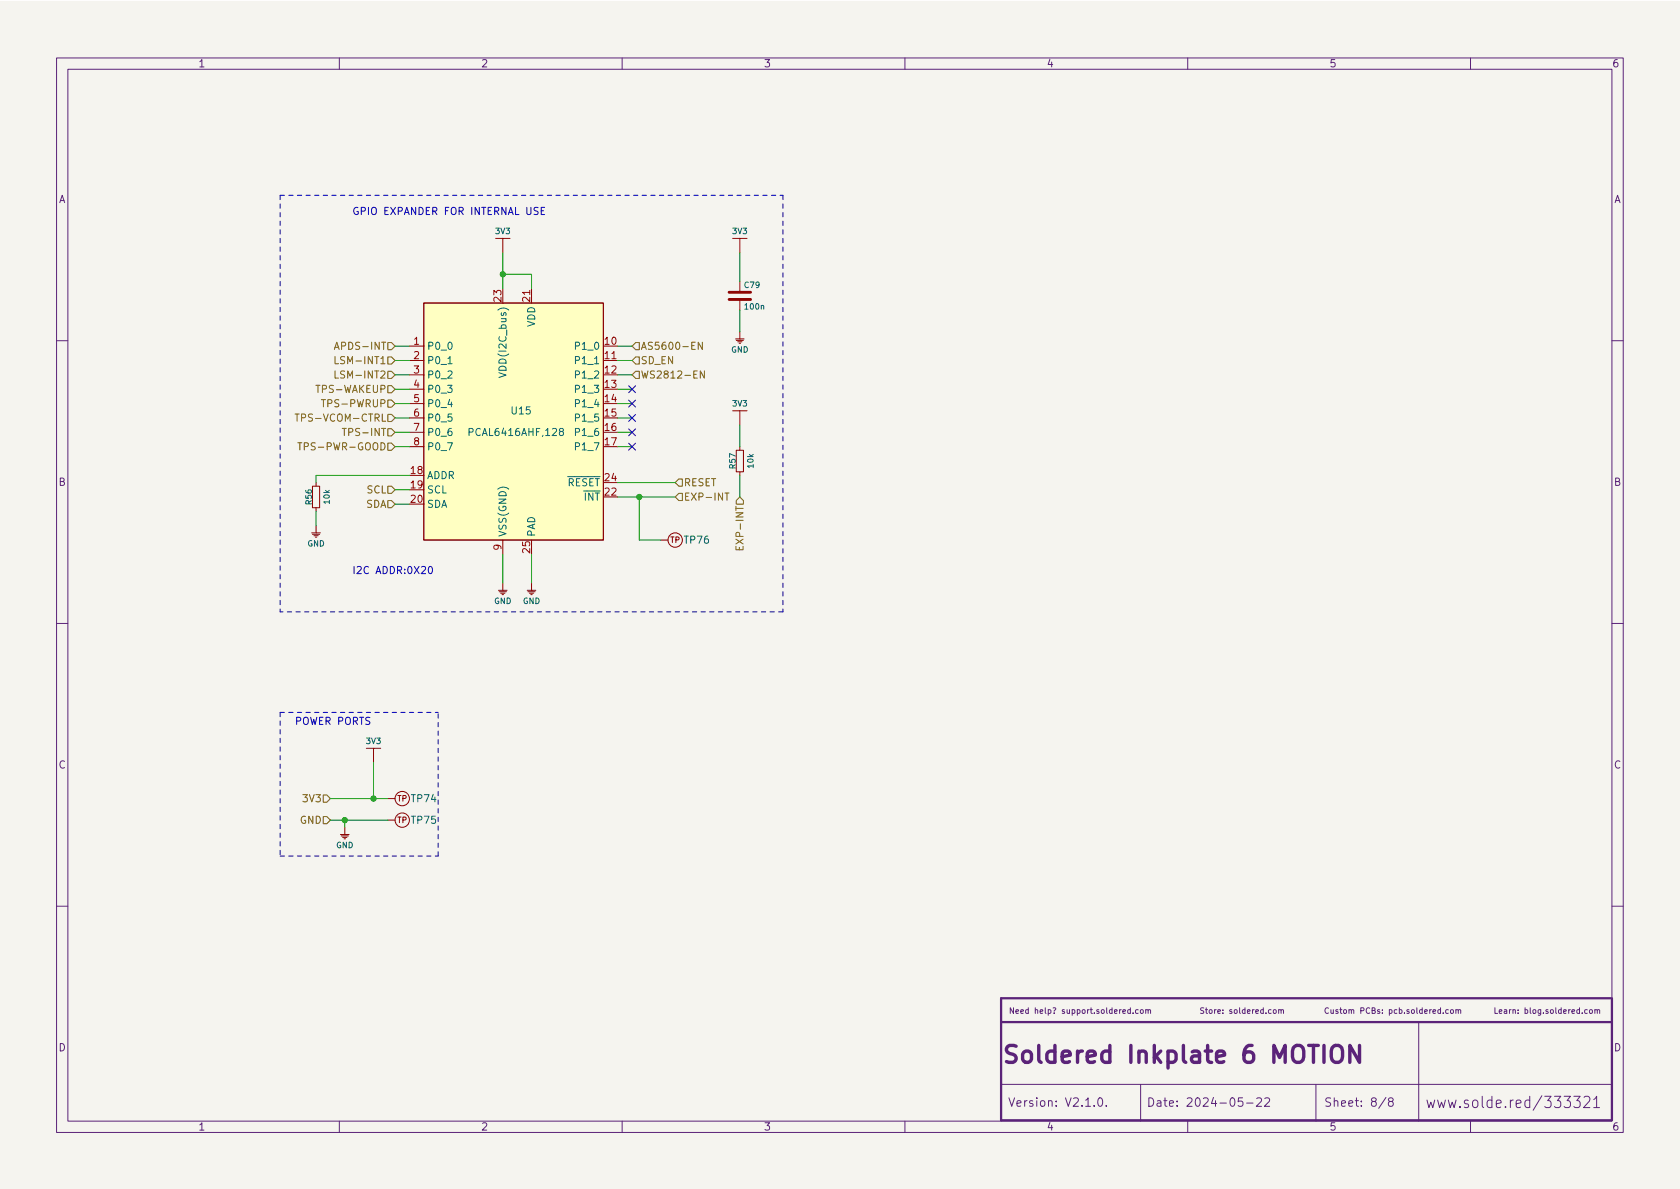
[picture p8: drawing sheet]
<svg xmlns="http://www.w3.org/2000/svg" width="297mm" height="210mm" viewBox="0 0 297 210" stroke-linecap="round" stroke-linejoin="round" font-family="sans-serif">
<path d="M0 .2h297v210.1h-297z" fill="#f5f4ef" stroke="#f5f4ef" stroke-width=".18"/>
<g fill="none" stroke="#5b2379" stroke-width=".18">
<path d="M10 10.2h277v190.1h-277zM12 12.2h273v186.1h-273zM60 10.2v2M110 10.2v2M160 10.2v2M210 10.2v2M260 10.2v2M10 60.2h2M285 60.2h2M10 110.2h2M285 110.2h2M10 160.2h2"/>
<path d="M199.9 178.6l-.3-.1-.2 .2 .1 .5h.4M199.9 178.2v1M200.3 179.1v.1M201.2 178.6l-.2-.1-.2 .2 .1 .5h.3M201.7 178.6l.3-.1 .1 .2v.3l-.1 .2-.4-.2zM202.6 178.6h.4v.6M202.6 178.5v.7M203 178.7l.1-.2 .3 .1v.6M225.2 178.6l.1-.1 .3 .1v.6l-.4-.1zM226.1 178.6h.4v.6M226.1 178.5v.7M226.5 178.7l.1-.2 .3 .1v.6"/>
<path d="M234.9 178.3a.44 .44 0 0 0-.6 .4 .44 .44 0 0 0 .6 .4M235.3 178.5l.1 .7 .3-.1M235.7 178.5v.7M236.6 178.6l-.3-.1-.1 .2v.1l.4 .1v.3h-.4M236.9 178.5h.4M237 178.2v.9l.3 .1M237.6 178.6l.3-.1 .2 .2v.3l-.2 .2-.3-.2zM238.5 178.6h.4v.6M238.5 178.5v.7M238.9 178.7l.2-.2 .2 .1 .1 .6M240.6 178.7h.5v-.4l-.5-.1v1M242.2 178.3a.44 .44 0 0 0-.7 .4 .44 .44 0 0 0 .7 .4"/>
<path d="M242.6 178.7l.4-.1 .1-.3-.5-.1v1h.4l.2-.3-.3-.2M243.9 178.6l-.2-.1-.1 .2v.1l.3 .1v.3h-.3M244.4 179.1v.1M244.4 178.6v.1M245.6 178.6l.3-.1 .2 .2-.1 .5h-.4M245.6 178.5v1M247 178.6l-.3-.1-.2 .2 .1 .5h.4M247.4 178.6l.3-.1 .2 .2-.1 .5h-.4M247.4 178.2v1M248.3 179.1v.1M249.1 178.6l-.2-.1-.2 .2 .1 .1 .3 .1v.3h-.4M249.6 178.6l.3-.1 .2 .2v.3l-.2 .2-.3-.2z"/>
<path d="M250.5 178.2v.9l.1 .1M251.5 178.6l-.3-.1-.2 .2 .1 .5h.4M251.5 178.2v1M251.9 178.9l.5-.1-.1-.2-.3-.1-.1 .2v.5h.4M252.8 178.5v.7M253.1 178.5l-.3 .2M253.4 178.9l.4-.1v-.2l-.3-.1-.1 .2v.5h.4M254.7 178.6l-.3-.1-.2 .2 .1 .5h.4M254.7 178.2v1M255.2 179.1v.1M256.1 178.6l-.3-.1-.2 .2 .1 .5h.4M256.5 178.6l.1-.1 .3 .1v.6l-.4-.1z"/>
<path d="M257.4 178.6h.4v.6M257.4 178.5v.7M257.8 178.7l.2-.2 .2 .1 .1 .6M280.6 178.6l-.2-.1-.2 .2 .1 .5h.3M281.1 178.6l.1-.1 .3 .1v.6l-.4-.1zM282 178.6h.4v.6M282 178.5v.7M282.4 178.7l.2-.2 .2 .1v.6M285 160.2h2M60 198.3v2M110 198.3v2M160 198.3v2"/>
<path d="M177 191.8h108M194.3 194.2l.2-.1a.81 .81 0 0 1 .5 .7 .81 .81 0 0 1-.3 .8h-.1a.81 .81 0 0 1-.6-.6 .81 .81 0 0 1 .3-.8zM195.6 195.5v.1M201.7 191.8v6.5M210 198.3v2M219.7 194.1h-.7l-.1 .7 .2-.1 .5 .1 .2 .2-.1 .5-.2 .1-.6-.1M220.4 195.1h1.2M222.2 194.3l.6-.2 .2 .2 .1 .3-1 1h1M223.6 194.3l.6-.2 .2 .2 .1 .3-.9 1h.9M232.7 191.8v6.5M245.1 194.1l-1.3 1.9M245.8 194.8l-.3-.3 .1-.2 .2-.2 .4 .1 .1 .2v.2l-.7 .2-.1 .3 .1 .4 .2 .1h.3l.2-.3v-.2l-.2-.3"/>
<path d="M250.8 180.7v17.6M260 198.3v2M270.5 194.6l-.5-.1-.4 .4v.6l.2 .3 .2 .1 .5-.1M270.5 193.9v2M272.6 193.8l-1.5 2.5M281.8 194.4l.5-.5v2M281.8 195.9h1"/>
</g>
<path d="M235.5 185.3a1.01 1.01 0 0 1 1.2-.4 1.01 1.01 0 0 1 .7 1v1a1 1 0 0 1-1 1 1 1 0 0 1-1-1v-1zM240.4 184.9v3l-1.7-3v3" fill="none" stroke="#5b2379" stroke-width=".6"/>
<path d="M284.8 176.5h-107.8v21.6h107.9M285 176.5v21.6M177 180.7h108" fill="none" stroke="#5b2379" stroke-width=".4"/>
<g fill="none" stroke="#840000" stroke-width=".18">
<path d="M74.9 53.6h31.8v41.9h-31.8zM87.6 42.2h2.6M88.9 42.2v2.5M94 51v2.6M129.5 42.2h2.6M130 59.9h1.6M130.8 42.2v2.5M130.8 49.8v1.9M130.8 53v1.9M130.8 58.7v1.2M72.4 61.2h2.5M72.4 63.7h2.5"/>
<path d="M72.4 66.3h2.5M72.4 68.8h2.5M72.4 71.4h2.5M72.4 73.9h2.5M72.4 76.4h2.5M72.4 79h2.5M106.7 63.7h2.5M129.5 72.6h2.6M130.2 79.6h1.2v3.8h-1.2zM130.2 60.2h1.2M130.4 60.4h.8M130.7 60.7h.2"/>
<path d="M130.8 72.6v2.6M130.8 79v.6M55.1 94.2h1.5M55.2 86h1.3v3.8h-1.3zM55.2 94.5h1.3M55.5 94.7h.8M55.8 95h.2M55.9 85.3v.7M55.9 89.8v.6M55.9 93v1.2M88.9 95.5v2.5M116.8 95.5h1.3"/>
<path d="M130.8 83.4v.7M88.1 104.4h1.6M88.3 104.6h1.2M88.5 104.9h.8M88.8 105.2h.2M88.9 103.1v1.3M93.2 104.4h1.5M93.3 104.6h1.3M93.6 104.9h.8M93.9 105.2h.2M94 103.1v1.3M64.8 132.3h2.5"/>
<path d="M66 132.3v2.6M60.2 147.6h1.5M60.3 147.8h1.3M60.6 148.1h.7M60.8 148.3h.3M61 146.3v1.3M68.6 145h1.2M68.6 141.2h1.2"/>
<circle cx="119.4" cy="95.5" r="1.27"/>
<circle cx="71.1" cy="141.2" r="1.27"/>
<circle cx="71.1" cy="145" r="1.27"/>
</g>
<path d="M128.9 53h3.8M128.9 51.7h3.8" fill="none" stroke="#840000" stroke-width=".5"/>
<path d="M74.9 53.6h31.8v41.9h-31.8z" fill="#ffffc2" stroke="#ffffc2" stroke-width=".18"/>
<path d="M79.2 64.3h.7M88.2 65.9l1.3 .4-1.3 .5M99.1 76.3l-.2-.2 .1-.2 .1-.1h.4l.1 .2v.2l-.6 .2-.1 .1v.3l.2 .2h.3l.2-.2v-.4l-.2-.1" fill="none" stroke="#006464" stroke-width=".18"/>
<g fill="none" stroke="#725600" stroke-width=".18">
<path d="M52.2 73.2h.7M52.5 73.2v1.3M52.6 78.3h.8M53 78.3v1.3M55.9 68.1h.7M56.8 70.7h.7M59.1 61.8l.4-1.3 .5 1.3M59.2 63.1v1.2h.6M59.2 65.6v1.3h.6M59.2 61.4h.6M60.5 75.8h.7M60.9 75.8v1.2"/>
<path d="M68.6 75.8h.6l.6 .6-.6 .7h-.6zM68.6 78.4h.6l.6 .6-.6 .6h-.6zM68.6 70.7h.6l.6 .7-.6 .6h-.6zM68.6 60.6h.6l.6 .6-.6 .6h-.6zM68.6 73.3h.6l.6 .6-.6 .6h-.6zM68.6 63.1h.6l.6 .6-.6 .7h-.6zM68.6 65.7h.6l.6 .6-.6 .6h-.6zM68.6 68.2h.6l.6 .6-.6 .7h-.6zM111.8 66.3l.6-.6h.6v1.2h-.6zM112.4 63.1h.6v1.3h-.6l-.6-.7zM112.4 60.6h.6v1.2h-.6l-.6-.6zM124.2 60.5v1.3l-.7-1.3v1.3"/>
<path d="M124.5 65.6v1.3l-.7-1.3v1.3M68.6 86h.6l.6 .6-.6 .6h-.6zM68.6 88.5h.6l.6 .6-.6 .7h-.6zM120 87.2h.6v1.3h-.6l-.6-.6zM120 84.7h.6v1.3h-.6l-.6-.7zM128.2 87.2h.7M128.5 87.2v1.3M130.1 96.6v.6h1.3v-.6M130.7 96.8v.4M130.8 87.9l.6 .6v.6h-1.2v-.6zM57.1 144.4h.7l.6 .6-.6 .7h-.7zM57.1 140.6h.7l.6 .6-.6 .7h-.7z"/>
</g>
<path d="M95.1 36.7h-.4l-.3 .2 .1 .3 .6 .3v.3l-.2 .1h-.5M95.7 37.3h.4M96.3 36.7h-.6v1.2h.6M75.9 100.2h.1a.68 .68 0 0 1 .5 .6 .68 .68 0 0 1-.5 .6 .84 .84 0 0 1-.1-1.2z" fill="none" stroke="#0000c2" stroke-width=".18"/>
<path d="M49.5 34.5v73.7M49.5 34.5h88.9M138.4 34.5v73.7M138.4 108.2h-88.9M49.5 126v25.4M49.5 126h28M49.5 151.4h28M77.5 151.4v-25.4" fill="none" stroke="#0000c2" stroke-width=".18" stroke-dasharray=".8 .8"/>
<g fill="none" stroke="#009600" stroke-width=".18">
<path d="M88.9 44.7v6.3M88.9 48.5h5.1v2.5M130.8 44.7v5.1M130.8 54.9v3.8M69.8 79h2.6M69.8 76.4h2.6M69.8 71.4h2.6M69.8 68.8h2.6M69.8 63.7h2.6M69.8 66.3h2.6M69.8 73.9h2.6M69.8 61.2h2.6"/>
<path d="M109.2 79h2.6M109.2 76.4h2.6M109.2 71.4h2.6M109.2 68.8h2.6M109.2 63.7h2.6M109.2 66.3h2.6M109.2 73.9h2.6M109.2 61.2h2.6M130.8 75.2v3.8M55.9 90.4v2.6M69.8 86.6h2.6M69.8 89.1h2.6"/>
<path d="M72.4 84.1h-16.5v1.2M88.9 98v5.1M94 98v5.1M109.2 87.9h10.2M109.2 85.3h10.2M113 87.9v7.6h3.8M130.8 84.1v3.8M66 134.9v6.3M58.4 141.2h10.2M58.4 145h10.2M61 145v1.3"/>
</g>
<path d="M111.2 68.2l1.2 1.2M111.2 73.3l1.2 1.2M111.2 78.4l1.2 1.2M111.2 75.8l1.2 1.3M111.2 70.8l1.2 1.2M112.4 68.2l-1.2 1.2M112.4 73.3l-1.2 1.2M112.4 78.4l-1.2 1.2M112.4 75.8l-1.2 1.3M112.4 70.8l-1.2 1.2" fill="none" stroke="#000084" stroke-width=".18"/>
<g fill="#009600" stroke="#009600" stroke-width=".18">
<circle cx="113" cy="87.9" r=".46"/>
<circle cx="88.9" cy="48.5" r=".46"/>
<circle cx="66" cy="141.2" r=".46"/>
<circle cx="61" cy="145" r=".46"/>
</g>
<text font-size="4.2" fill="#5b2379" x="177" y="188">Soldered Inkplate 6 MOTION</text>
<g font-size="2.8" fill="#5b2379">
<text x="252" y="196">www.solde.red/</text>
<text x="272.8" y="196">333321</text>
</g>
<g font-size="2.1" fill="#5b2379">
<text x="178.2" y="195.7">Version: V2.1.0.</text>
<text x="202.7" y="195.7">Date: 2024-05-22</text>
<text x="234" y="195.7">Sheet: 8/8</text>
</g>
<g font-size="1.8" fill="#5b2379">
<text x="35" y="11.9">1</text>
<text x="85" y="11.9">2</text>
<text x="135" y="11.9">3</text>
<text x="185" y="11.9">4</text>
<text x="235" y="11.9">5</text>
<text x="285" y="11.9">6</text>
<text x="10.3" y="35.9">A</text>
<text x="285.3" y="35.9">A</text>
<text x="10.3" y="85.9">B</text>
<text x="285.3" y="85.9">B</text>
<text x="10.3" y="135.9">C</text>
<text x="285.3" y="135.9">C</text>
<text x="10.3" y="185.9">D</text>
<text x="285.3" y="185.9">D</text>
<text x="35" y="199.9">1</text>
<text x="85" y="199.9">2</text>
<text x="135" y="199.9">3</text>
<text x="185" y="199.9">4</text>
<text x="235" y="199.9">5</text>
<text x="285" y="199.9">6</text>
</g>
<g font-size="1.8" fill="#0000c2">
<text x="62.2" y="38">GPIO EXPANDER FOR INTERNAL USE</text>
<text x="62.2" y="101.5">I2C ADDR:0X20</text>
<text x="52.1" y="128.2">POWER PORTS</text>
</g>
<g font-size="1.8" fill="#a90000">
<text x="88.6" y="53.3" transform="rotate(-90 88.6 53.3)">23</text>
<text x="93.7" y="53.3" transform="rotate(-90 93.7 53.3)">21</text>
<text x="73.2" y="61">1</text>
<text x="73.2" y="63.5">2</text>
<text x="107" y="61">10</text>
<text x="107" y="63.5">11</text>
<text x="73.2" y="66">3</text>
<text x="73.2" y="68.6">4</text>
<text x="73.2" y="71.1">5</text>
<text x="107" y="66">12</text>
<text x="107" y="68.6">13</text>
<text x="107" y="71.1">14</text>
<text x="73.2" y="73.7">6</text>
<text x="73.2" y="76.2">7</text>
<text x="107" y="73.7">15</text>
<text x="107" y="76.2">16</text>
<text x="72.7" y="83.8">18</text>
<text x="73.2" y="78.7">8</text>
<text x="107" y="78.7">17</text>
<text x="72.7" y="86.4">19</text>
<text x="72.7" y="88.9">20</text>
<text x="107" y="87.6">22</text>
<text x="107" y="85.1">24</text>
<text x="88.6" y="97.3" transform="rotate(-90 88.6 97.3)">9</text>
<text x="93.7" y="97.8" transform="rotate(-90 93.7 97.8)">25</text>
</g>
<g font-size="1.8" fill="#006464">
<text x="94.6" y="57.8" transform="rotate(-90 94.6 57.8)">VDD</text>
<text x="75.4" y="61.8">P0_0</text>
<text x="75.4" y="64.4">P0_1</text>
<text x="89.5" y="65.9" transform="rotate(-90 89.5 65.9)">VDD(I2C_bus)</text>
<text x="102" y="61.8">P1_0</text>
<text x="102" y="64.4">P1_1</text>
<text x="75.4" y="66.9">P0_2</text>
<text x="75.4" y="69.5">P0_3</text>
<text x="102" y="66.9">P1_2</text>
<text x="102" y="69.5">P1_3</text>
<text x="75.4" y="72">P0_4</text>
<text x="75.4" y="74.5">P0_5</text>
<text x="75.4" y="77.1">P0_6</text>
<text x="83.3" y="77.1">PCAL6416AHF,128</text>
<text x="90.5" y="73.3">U15</text>
<text x="102" y="72">P1_4</text>
<text x="102" y="74.5">P1_5</text>
<text x="102" y="77.1">P1_6</text>
<text x="75.4" y="79.6">P0_7</text>
<text x="102" y="79.6">P1_7</text>
<text x="75.4" y="84.7">ADDR</text>
<text x="75.4" y="87.2">SCL</text>
<text x="75.4" y="89.8">SDA</text>
<text x="98.9" y="86">~{RESET}</text>
<text x="101.9" y="88.5">~{INT}</text>
<text x="89.5" y="95" transform="rotate(-90 89.5 95)">VSS(GND)</text>
<text x="94.6" y="95" transform="rotate(-90 94.6 95)">PAD</text>
<text x="121.1" y="96.1">TP76</text>
<text x="72.8" y="141.9">TP74</text>
<text x="72.8" y="145.7">TP75</text>
</g>
<g font-size="1.8" fill="#725600">
<text x="60" y="61.8">APDS-INT</text>
<text x="60.2" y="64.4">LSM-INT1</text>
<text x="113.2" y="64.4">SD_EN</text>
<text x="113.2" y="61.8">AS5600-EN</text>
<text x="56.5" y="69.5">TPS-WAKEUP</text>
<text x="60.2" y="66.9">LSM-INT2</text>
<text x="113.2" y="66.9">WS2812-EN</text>
<text x="53.7" y="74.5">TPS-VCOM-CTRL</text>
<text x="57.8" y="72">TPS-PWRUP</text>
<text x="61.5" y="77.1">TPS-INT</text>
<text x="54.2" y="79.6">TPS-PWR-GOOD</text>
<text x="64.7" y="89.8">SDA</text>
<text x="64.9" y="87.2">SCL</text>
<text x="120.8" y="88.5">EXP-INT</text>
<text x="120.8" y="86">RESET</text>
<text x="131.4" y="96.3" transform="rotate(-90 131.4 96.3)">EXP-INT</text>
<text x="53.8" y="141.9">3V3</text>
<text x="53" y="145.7">GND</text>
</g>
<g font-size="1.4" fill="#006464">
<text x="87.7" y="41.4">3V3</text>
<text x="129.6" y="41.4">3V3</text>
<text x="131.7" y="50.9">C79</text>
<text x="131.8" y="54.7">100n</text>
<text x="129.3" y="62.3">GND</text>
<text x="129.6" y="71.9">3V3</text>
<text x="130" y="82.8" transform="rotate(-90 130 82.8)">R57</text>
<text x="133.2" y="82.7" transform="rotate(-90 133.2 82.7)">10k</text>
<text x="55.1" y="89.2" transform="rotate(-90 55.1 89.2)">R56</text>
<text x="58.3" y="89" transform="rotate(-90 58.3 89)">10k</text>
<text x="54.3" y="96.6">GND</text>
<text x="87.4" y="106.8">GND</text>
<text x="92.4" y="106.8">GND</text>
<text x="64.8" y="131.6">3V3</text>
<text x="59.4" y="150">GND</text>
</g>
<g font-size="1.4" fill="#840000">
<text x="118.5" y="96">TP</text>
<text x="70.2" y="141.7">TP</text>
<text x="70.2" y="145.5">TP</text>
</g>
<g font-size="1.4" fill="#5b2379">
<text x="178.3" y="179.3">Need help? support.soldered.com</text>
<text x="212" y="179.3">Store: soldered.com</text>
<text x="264" y="179.3">Learn: blog.soldered.com</text>
</g>
</svg>
